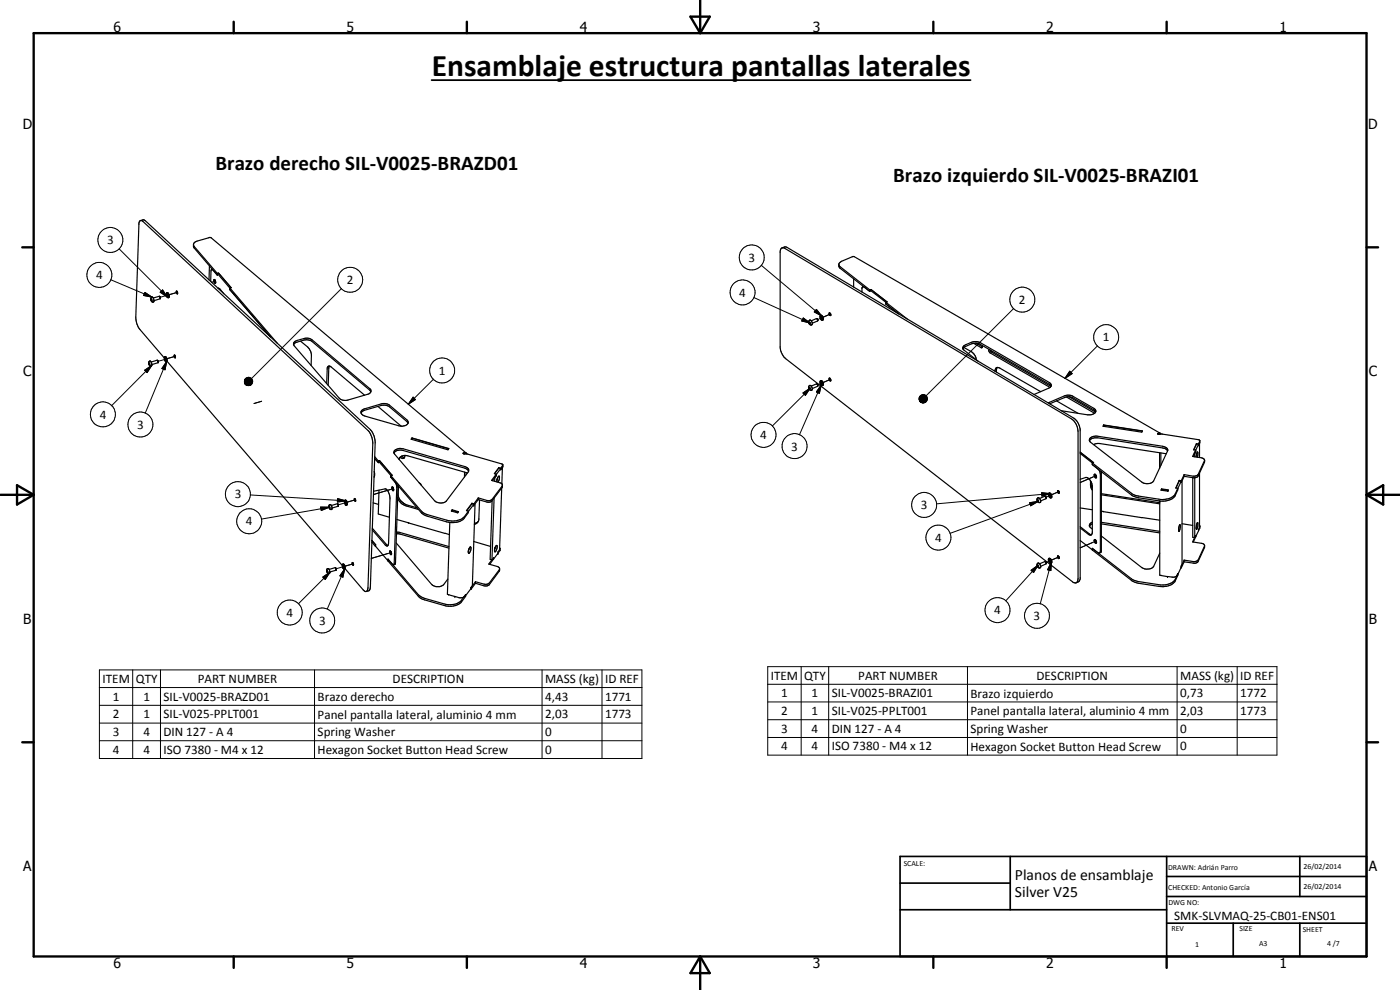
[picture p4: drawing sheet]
<svg xmlns="http://www.w3.org/2000/svg" width="420mm" height="297mm" viewBox="0 0 420 297" stroke-linecap="round" stroke-linejoin="round" font-family="sans-serif">
<g fill="none" stroke="#000" stroke-width=".3">
<path d="M35.8 74.7l14.4 14.4M228.5 79.6l18.1 15.2M33.3 83.9l12.3 5.3M43.5 87.8l2.1 1.4-2.5-.6zM48.1 87.7l.7-.7 1.4 2.1zM50.4 88.6l-2.3 .6M53.3 87.7l-2.6 .7M64.2 84.5l-.7 .2 .2-.1M102.4 86.6l-26.9 27M226.3 89.3l16.8 7.6M241.1 95.4l2 1.5-2.5-.6zM245 92.8l1.6 2-2.2-1.2z"/>
<path d="M246.6 95.3l-1.2 .6M249.3 94.2l-2.3 1M304.2 92.6l-26.3 26.1M43.4 111.1l2.1-1.5-1.4 2.2zM45.5 109.6l-12 12.1M49.7 107.7l-2.3 .7M50 108.5l-.5 2.5-.9-.4zM50 108.5l-6.4 15.5M52.6 106.9l-2.5 .7M52.7 106.9l-2.6 .8M73.4 114.3l.3 1.1zM73.4 114.6l.3 .8z"/>
<path d="M73.4 114.1l.3 1.3zM73.4 114.9l.3 .5zM73.5 113.8l.2 1.6zM73.5 115.1l.2 .3zM73.6 113.6l.3-.1-.2 1.9zM73.6 113.6l.1 1.8-.2-1.6zM73.7 115.4l.5 .2zM73.7 115.4l.7 .3zM73.7 115.4l1 .3zM73.7 115.4l1.3 .3zM73.7 115.4l1.5 .2zM73.7 115.4h1.7l-.2 .2z"/>
<path d="M73.7 115.4l1.9-.2-.2 .2zM73.7 115.4l2-.5-.1 .3zM73.7 115.4l2.1-.7-.1 .2zM73.7 115.4l2.1-1v.3zM73.7 115.4l2.1-1.2v.2zM73.7 115.4l2-1.5 .1 .3zM73.7 115.4l1.9-1.7 .1 .2zM73.9 113.5l.2-.2-.4 2.1zM74.1 113.3l.3-.1-.7 2.2zM74.4 113.2h.2l-.9 2.2zM74.6 113.2h.3l-1.2 2.2zM74.9 113.2l.2 .1-1.4 2.1z"/>
<path d="M75.1 113.3l.3 .2-1.7 1.9zM75.4 113.5l.2 .2-1.9 1.7zM124 119.2l.7 .7-2.2 1.4zM130.1 113.8l-7.6 7.5M241 117.9l2.1-1.4-1.4 2.1zM243.1 116.5l-11.3 11.3M246.5 115.5l-.6 2.5-.9-.4zM246.5 115.5l-6.6 14.9M246.6 114.9l-1.2 .5M249.3 113.8l-2.3 1M275.8 119.5l.4 1zM275.8 119.8l.4 .7z"/>
<path d="M275.9 119.3l.3 1.2zM276 119l.2 1.5-.3-1.2zM276.2 118.8l.2-.2-.2 1.9zM276.2 118.8v1.7l-.2-1.5zM276.4 118.6l.2-.1-.4 2zM276.6 118.5l.2-.1-.6 2.1zM276.8 118.4h.3l-.9 2.1zM277.1 118.4h.3l-1.2 2.1zM277.4 118.4l.3 .1-1.5 2zM277.7 118.5l.2 .2-1.7 1.8zM277.9 118.7l.2 .2-1.9 1.6zM321 111.4l.8 .7-2.2 1.4z"/>
<path d="M329.3 103.8l-9.7 9.7M78.5 120.4l-2.3 .7M275.9 120.1l.3 .4zM276 120.3l.2 .2zM276.2 120.5l.4 .3zM276.2 120.5l.7 .4zM276.2 120.5l1 .4zM276.2 120.5l1.2 .3zM276.2 120.5l1.5 .2zM276.2 120.5l1.7 .1-.2 .1zM276.2 120.5l1.9-.1-.2 .2zM276.2 120.5l2-.4-.1 .3z"/>
<path d="M276.2 120.5l2.1-.6-.1 .2zM276.2 120.5l2.1-.9v.3zM276.2 120.5l2.1-1.2v.3zM276.2 120.5l2-1.4 .1 .2zM276.2 120.5l1.9-1.6 .1 .2zM75.1 148.5l28.7 1.8M96.2 152.1l2.6 .1-2.4 1zM98.8 152.2l-20.3 3.5M101.3 149.6l2.5 .7-2.6 .3zM103.9 150.8l-2.4 .7M103.9 150.7l-.1 .1M106.7 149.9l-2.5 .8"/>
<path d="M117.6 146.7l-5.5 1.7M309 150.8l2.5-.3-2.2 1.3zM311.5 150.5l-26.4 9.5M312.6 147.8l2.6 .3-2.5 .7zM315.2 148.6l-1.3 .6M315.2 148.1l-34.1 3.1M317.8 147.5l-2.3 1M328.5 142.9l-4.3 1.9 3.8-1.7M96.9 173.1l2.1-1.4-1.4 2.2zM99 171.7l-9.4 9.4M103.2 170l-2.3 .6M103.5 170.7l-.6 2.5-.9-.4z"/>
<path d="M103.5 170.7l-5.3 12.1M106.1 169.1l-2.6 .8 2.6-.7M117 165.9l-5.6 1.7 5-1.5M309.4 171.1l2.1-1.5-1.3 2.1zM311.5 169.6l-9.6 10.7M315.2 168.2l-1.3 .6M315.5 168.7l-.1 2.5-1-.3zM315.5 168.7l-3.3 12.4M317.8 167.1l-2.3 1M328.5 162.5l-4.3 1.9 3.8-1.7M29.8 201h162.8v26.6h-162.8zM29.8 206.3h162.8"/>
<path d="M29.8 211.6h162.8M29.8 217h162.8M39.8 201v26.6M48.2 201v26.6M94.4 201v26.6M162.7 201v26.6M180.7 201v26.6M230.4 200h152.8v26.6h-152.8zM230.4 205.3h152.8M230.4 210.6h152.8M230.4 215.9h152.8M240.4 200v26.6"/>
<path d="M248.7 200v26.6M290.4 200v26.6M353.3 200v26.6M371.3 200v26.6M29.8 222.2h162.8M230.4 221.3h152.8"/>
<circle cx="33.1" cy="72" r="3.8"/>
<circle cx="225.6" cy="77.3" r="3.7"/>
<circle cx="29.8" cy="82.5" r="3.8"/>
<circle cx="105.1" cy="84" r="3.8"/>
<circle cx="222.9" cy="87.7" r="3.8"/>
<circle cx="306.8" cy="89.9" r="3.8"/>
<circle cx="132.7" cy="111.2" r="3.8"/>
<circle cx="332" cy="101.2" r="3.7"/>
<circle cx="30.9" cy="124.3" r="3.7"/>
<circle cx="42.1" cy="127.4" r="3.7"/>
<circle cx="229.1" cy="130.5" r="3.8"/>
<circle cx="238.5" cy="133.9" r="3.8"/>
<circle cx="71.4" cy="148.2" r="3.8"/>
<circle cx="74.8" cy="156.4" r="3.8"/>
<circle cx="277.4" cy="151.5" r="3.7"/>
<circle cx="281.6" cy="161.3" r="3.8"/>
<circle cx="86.9" cy="183.8" r="3.8"/>
<circle cx="96.7" cy="186.2" r="3.7"/>
<circle cx="299.4" cy="183" r="3.7"/>
<circle cx="311.2" cy="184.8" r="3.7"/>
</g>
<g fill="none" stroke="#000" stroke-width=".35">
<path d="M42.2 66.2l1-.2 .4 .2 67.6 62.7a6.2 6.2 0 0 1 1.4 4l-1.4 43.2-.3 1-1 .4M42.2 66.2l-.5 .9-.9 28.4a6 6 0 0 0 1.2 3.3l7.3 8.6M42.2 66.2l.7 .2 67.6 62.8a6 6 0 0 1 1.4 3.9l-1.5 43.2-.2 1-.3 .2M58.1 73.6l7.1 8.4M62.9 79.8l-.2 4.2M234.5 74.5l.9-.1 86.2 51.3a4.7 4.7 0 0 1 1.9 3.8v44.1a.99 .99 0 0 1-.4 1.2 .99 .99 0 0 1-1.3-.3l-86.5-67.3-.8-1.4-.4-1.4v-29zM234.7 74.4l.8-.3 .8 .2 86 51.2a4.8 4.8 0 0 1 1.9 3.4v44.7l-.3 .7-.9 .5M251.7 79.4l.3 1 9.1 7.1M45.4 90v-.3l.2 .3-.1 .2M45.4 90l.1 .2M45.4 90.2h.1M45.5 89.9l-.1 .1"/>
<path d="M45.6 90.2h-.1M46 89.5l-.2-.3a.57 .57 0 0 0-.5 .3 .57 .57 0 0 0 .1 .7M46 89.5l.2 .7M46.2 90.2l-.1 .4a.5 .5 0 0 1-.7-.4M48 89.1l-.2-.2-1.8 .5M48 89.1l.1 .5M48 89l.1 .6M48.1 89.6l-1.9 .6M50.1 87.8l-.2 .5 .3 .8M50.1 87.8a1.13 1.13 0 0 1 .4 1.5M50.1 87.8a.85 .85 0 0 1 .7 .6 .85 .85 0 0 1-.3 .9M50.2 88.8l.2 .1h-.2"/>
<path d="M50.2 88.8v.3M50.2 89.1h.1M50.2 88.8v-.7l.3 .8M50.2 88.2l.3 .7M50.2 88.9v.3M50.2 89.2l.3 .1M50.2 88.9h.3M52.9 87.3a.46 .46 0 0 1 .4 .4 .46 .46 0 0 1-.2 .4zM63.6 80.8l-.3 .5-.1 3.2M63.6 80.8l1.6 1.7M63.7 80.8h-.1M64.2 83.9h.3a.71 .71 0 0 1 0 1.1l-.2-.4z"/>
<path d="M64.5 84l.2 .7M65.2 82.5l-6.9-8.1a1.3 1.3 0 0 1 .8-2.1l3.8-1.1 .5 .2 76.5 64.5M65.2 82v.5M65.2 82l3.7 4.4M65.4 86.5l.7 .3 1.1 1.3M65.6 82h-.4M65.6 82l3.8 4.3-.4 .1M65.6 86.5v.1M65.6 82l3.7 4.3M68.9 86.9l12.3 14.2M68.9 86.4v.5M68.9 86.9h.1"/>
<path d="M69 86.4l14.3 16.6M69 86.9l12.1 14.2M69 86.4v.5M69.3 86.3l-.4 .1M69.3 86.3v.1M242.8 96.9l.2 .3M242.8 96.9l.2-.3 .1 .3M243 96.8h.1M243 96.8l-.2 .1M243 96.8l.1 .1M243.1 96.9l-.1 .3M243.1 97.1l-.1 .1"/>
<path d="M243.5 96.3l-.1-.2a.6 .6 0 0 0-.7 .4 .6 .6 0 0 0 .2 .7l.5 .3 .3-.1 .1-.4M243.5 96.3l.3 .7M243.6 97.5h.1M245.1 95.6h.1M245.2 95.6l-1.8 .7M245.2 95.6l.2 .3M245.3 95.7l.1 .2M245.4 95.9v.3M245.4 96.2l-1.6 .8M245.4 96.1v.1M246.2 94.7l-.1 .5 .4 .7M246.2 94.7a.91 .91 0 0 1 .5 1.4l-.2-.1"/>
<path d="M246.2 94.7a.8 .8 0 0 1 .8 .4 .8 .8 0 0 1-.2 1M246.5 95.6l.2 .1M246.5 95.6v.4M246.5 95.9h.1M246.5 95.6l-.1-.6 .3 .1v.7M246.5 95l.2 .7M246.5 95.7l.2 .1M246.7 95.7h.1M248.9 93.9a.48 .48 0 0 1 .4 .3 .48 .48 0 0 1-.1 .5l-.3-.3zM256.2 83.7v2.4M258.9 86l.5 .1 1.7 1.4M258.9 86l-.2 .4v1.2"/>
<path d="M259.1 85.9l-.2 .1M261.1 87l-8.9-6.9a.89 .89 0 0 1-.4-1 .89 .89 0 0 1 .7-.7l3.4-1.4h.5l91.7 53M261.1 87v.5M261.1 87l4.7 3.7M261.4 86.9l-.3 .1M261.4 86.9l4.8 3.7-.3 .1M261.4 86.9l4.7 3.7M265.8 91.2l3.9 3M265.8 90.7v.5M265.9 90.7l6.4 5.1M265.9 90.7v.5l3.8 2.9M265.9 91.1l-.1 .1"/>
<path d="M266.1 90.6l-.3 .1M266.1 90.6h.1M44.7 109.2l.2-.2-.1 .4M44.7 109.2l.1 .2M44.8 109.4h.1M44.9 109.1l-.2 .1M45 108.3l-.1 .1M45.4 108.6a.5 .5 0 0 0-.8 0 .5 .5 0 0 0 .1 .7l.2 .4 .5 .1M45.4 109.8h.1M45.4 108.6l.2 .7-.2 .5M47.2 108.1l.1 .1M47.3 108.2h.1"/>
<path d="M47.4 108.2v.1M47.4 108.4l-.3-.3-1.7 .5M47.4 108.4v.4M47.4 108.8h.1M47.4 108.8l-1.8 .6M47.4 108.3v.5M49.4 107.1a.98 .98 0 0 1 .5 1.4M49.6 108.3l-.3-1.1 .3-.2a1.21 1.21 0 0 1 .5 1.3M49.6 108l.3 .5M49.6 108.3h.1M49.6 107.4l-.2 .1 .2 .5M49.6 107.4l.2 .7-.2-.1"/>
<path d="M49.6 108.1h.3M49.6 107.4l.3 .7M49.7 107.9l.2 .2M50.1 108.4l52.6 61.3M50.1 108.3l-.2 .2M52.4 106.5l.3 .4-.1 .5-.3-.4zM88.1 103.4l.7-.7 2.3-.6a3 3 0 0 1 2.6 .4l17.2 14.6 .4 .5M88.2 102.7l.9-.5 2.4-.7h1.2l.8 .4 17.4 14.7a.98 .98 0 0 1 .3 1.1 .98 .98 0 0 1-.9 .6l-5.8 1.7a2.83 2.83 0 0 1-2.7-.5l-13.5-15.7-.2-.4zM90.2 102.4l2.2 1.7 .8 1.4 .3 .9-.1 3.2M98 115.1l.2-4.4a.68 .68 0 0 1 .3-.8 .68 .68 0 0 1 .9 .2l10 8.5M98.8 109.9l-.3 5.7M242.8 116.5v-.3l.3 .3"/>
<path d="M242.8 116.5l.2 .2M243 116.4h.1M243 116.4l-.2 .1M243 116.4l.1 .1M243.1 116.5l-.1 .2M243.1 116.7h-.1M243.5 115.9a.59 .59 0 0 0-.9 .2 .59 .59 0 0 0 .3 .8l.7 .2 .2-.5M243.5 115.9l.3 .7M245.3 115.3l.1 .2M245.4 115.5l-.4-.3-1.6 .7M245.4 115.5v.4l-1.6 .7M245.4 115.5v.2"/>
<path d="M246.2 114.3a.9 .9 0 0 1 .5 1.4l-.2-.1M246.2 114.3l-.1 .5 .4 .7M246.2 114.3a.8 .8 0 0 1 .8 .5 .8 .8 0 0 1-.2 .9M246.5 115.2v.4M246.5 114.6l-.2 .1 .2 .5M246.5 114.6l.3 .4-.1 .4-.2-.1h.2M246.5 114.6l.2 .6M246.5 115.2h.2M246.5 115.5h.1M246.7 115.2v.1M246.7 115.3h.1M248.9 113.5l.4 .3v.5l-.4-.3z"/>
<path d="M289 104.6l.5-.5 2-.9a3.6 3.6 0 0 1 2.7 .1l20.7 12 .5 .5M289.3 104.3l2.5 1.4 .8 1 .4 1.2M292.2 103l2.3 1.4 .3-.3v-.5M292.9 103l1.9 1.1M293.5 108.4l-4.2-3.3a.88 .88 0 0 1-.3-1 .88 .88 0 0 1 .8-.6 5.3 5.3 0 0 1 3.3-1l1.1 .3 20.7 12 .5 .5v.6M296.8 104.8v.6l.4 .5 17.9 10.3M297.2 105l.4 .7 17.8 10.3M298.6 111.4a.9 .9 0 0 1 .4-1 .9 .9 0 0 1 1 0l12.3 7.1M299.3 110.3l-.3 1.3M315.4 115.9l-.7 .6-4.4 1.9M320.1 119.1l8.4 4.9M320.8 119l8 4.7"/>
<path d="M108.4 123.9l1-.8 5.2-1.5a3 3 0 0 1 2.3 .5l5.6 4.9M108.5 123.2l.6-.4 5.3-1.6a3.1 3.1 0 0 1 2.5 .4l5.2 4.4a1.01 1.01 0 0 1 .3 1.2 1.01 1.01 0 0 1-1 .6h-1.7l-10.2-3-1-.6-.2-.6zM112.4 137.5l1.2 1.3v-.5M112.5 137l1.1 1.3M113.4 122l7 5.9M113.6 138.3l13 15.2 1.3 .8 6.2 1.8a5.3 5.3 0 0 0 5.3-1.1l1.2-1.6M113.6 138.3l.3-.1 3.8 4.4M118.3 135.9l.9-.7 1.5-.1 18.8 5.4 .7 .3 .4 .6M118.4 135.1l1.3-.5 1.3 .1 18.5 5.3a1.14 1.14 0 0 1 1 1.6l-6.6 8.8a2.84 2.84 0 0 1-3.5-.2l-12-13.9-.2-.6zM119.7 137.8a2.05 2.05 0 0 1 2.7-1l17.9 5.1M120 137.2l-.2 .7M120.6 136.9l.8 .5"/>
<path d="M121.5 136.7a.75 .75 0 0 1-.4 .8 .75 .75 0 0 1-1-.3M123.5 131.8l.2-.3 11 3.2M123.6 131.4l11.1 3.2-.3 .4-11-3.2zM123.6 131.4v.2M139 135.9h.1M139 135.9l.1 .3h1.1l10.5 3 .2 .2v.7l-.6 .8M139.1 135.9l.6-.1 .3 .4M150.9 139.5l-.7 1M314.6 120.9l4.8-2.1a2.99 2.99 0 0 1 2.6 .1l6.3 3.6 .5 .5v.6M315 121.2l4.4-1.9a2.83 2.83 0 0 1 2.6 .1l6.3 3.6 .5 .6M317.1 120.3l6.4 3.7M318.5 123.2l7.8 1.3h1.1l1.1-.5"/>
<path d="M324.2 136.1l15.6 12.1 1.9 .6 6.1 1a4.5 4.5 0 0 0 4.9-1.6l1.8-3.8-.6-.1M327 132.2l.9-.7 1.6-.1 19.4 3 .9 .3 .6 .6M327.4 131.3l1.7-.4 19.8 3a1.24 1.24 0 0 1 1.5 1.4l-4.2 9a2.55 2.55 0 0 1-3.5 .4l-15.4-12a.85 .85 0 0 1 .1-1.4zM327.8 139.4l2 1.6 .4 1.2-.1 23.6-.3 .2-.3-.2-1.7-1.3v.5M327.8 139.4h.1M328.1 138.8l-3.9-3.1 4 3.1-.3 .1v.5l11.9 9.3 1.9 .7 6.1 .9a4.6 4.6 0 0 0 4.9-1.7l.8-1.6v-.5l-.6-.1 1-2.3M328.1 138.8l-.3 .1v.5M328.1 138.8h.1M328.2 133.4l.6-.3h1.3l19.9 3M328.8 123.6l-.3 .4M331.2 127.9l.1-.3 11.5 1.8M331.2 127.5l11.6 1.8-.1 .4-11.7-1.8z"/>
<path d="M331.2 127.5v.3M347.5 130.2h-.1a.57 .57 0 0 1 .9 0M347.5 130.2v.1M347.5 130.3l1.2-.1 11.1 1.8 .3 .2v.6l-.4 .8M348 135.8v4.7M348.4 135.9v3.7M358.5 136.1h.1M358.6 136.1v1M358.8 135l-.9 1.9 2.7 .5 .7 .3 .2 .4-1.9 4.3-1 .5-3.2-.5M358.8 135.5l-.7 1.5M358.8 135v.5M358.8 135v.1"/>
<path d="M358.8 135.5h.1M358.8 135.5l-.2 .6M358.8 135.1v.4M359.1 133.1l-.9 1.9h.6M359.1 133.1l.6 .1M359.1 133.1v.2M359.1 133.2l.6 .1-.9 1.8M359.1 133.2l-.8 1.8M359.4 135.6l-.4 1.5M359.4 135.6h.1M359.4 135.6v1.6M360 133.1l-.3 .6v-.5"/>
<path d="M360 133v4.3M360.1 132.3l-.4 .9M361.5 138v.7l-2.2 4.4-1 .3-2.9-.5M98.8 152l.2 .5zM99 152.1l-.2 .1M99.1 151.4l-.3 .2a.92 .92 0 0 0 .5 1.3h.2M99.1 151.4h.1M99.1 151.4l.3 .3M99.4 151.7l.2 .5-.1 .6M99.5 152.8v.1M101.3 151.2h.1M101.4 151.2l-2 .5"/>
<path d="M101.4 151.2l.1 .5M101.4 151.2l.1 .7-1.9 .5M103.5 150.1l.2-.1a.98 .98 0 0 1 .3 1.6l-.3-.2v-.3M103.5 150.1l-.1 .5 .3 .7M103.5 150.1a1.05 1.05 0 0 1 .4 1.5M103.7 151.1h.2M103.7 150.4v.7M103.7 150.4l.2 .5-.1 .4-.1-.2M103.7 150.4l.1 .7M103.9 151.1v.1M106.3 149.6l.4 .3v.5l-.3-.2zM111.7 159l3.9 4.5 .5 .3 .3-.1"/>
<path d="M111.7 158.5l4.7 5.2M112 150.9l1.6 .4M112.1 147.4l3.5-.7a2.5 2.5 0 0 1 1.4 2.7l-.4 13.6-.2 .7M112.3 141.4l.1 1.2-.1 .6M113.7 147.1l-.2 7.1 3.4 1M117.3 143.1l1.4 1.7 .4 1.2-.8 23.2-.2 .3M117.3 143.1h.1M117.3 143.2l9.3 10.9 1.3 .7 6.2 1.8a5.4 5.4 0 0 0 5.2-1.2l1.2-1.6 .1-.4M117.6 146.1a.62 .62 0 0 1 .5 .5 .62 .62 0 0 1-.2 .6zM117.6 142.6l-.3 .1v.4M117.7 142.6l-.4 .1v.5M117.9 146.3l.2 .7"/>
<path d="M119 159.7h.9l14.8 4.3M119.1 155.9l14.5 4.2M119.3 149.4a3.9 3.9 0 0 0 2.6 2.4l3.7 1.1M119.4 145.6l-.7 23.3-.1 .4-.5 .2M119.6 145.8l-.1 2.8 .7 1.6M120.2 150.2l1.1 .9M120.2 150.2l1.6 1.2 3.4 1M122.6 156.8l-.1 .1M122.7 156.9h.1M125.8 144.8l.6 .7M135 156.8l-.7 21.5 .4 .1M135.7 153l1.9 .5-.2 .4-1.9-.6z"/>
<path d="M135.7 153v.2M135.7 153.2l1.8 .5M135.7 153.2l-.2 .2M139.4 141.6v1.5M139.9 141.8v.7M141.6 151l-1.6 2.2 .6 .2M141.6 151v.2M141.6 151l.6 .2M141.6 151.2l-1.5 2M141.6 151.2l.6 .1M142.1 151.6h.1M142.2 151.3l-1.6 2.2"/>
<path d="M142.2 151.3l-.1 .3M142.2 151.2v.4M142.6 151.2l-.8 24.6-.5 .5M143.5 156.5l-1.1 .9M143.5 156.5l-1.1 .6M143.5 149.9l-1.3 1.7M143.5 149.4v.5M143.5 149.4l-1.3 1.8M143.5 149.9l3.1 .8 1-.4M143.9 150l-.2 6-.2 .5M147.7 150.3l-.6 17.5 .5 .2M147.9 144.1v.1"/>
<path d="M148.3 149.5l-.7 18.5M148.5 143.3v.1M148.5 143.4v1M148.9 142.7h.1M148.9 142.3l-1.4 1.8 2.8 .8 .4 .4 .1 .7-3.2 4.3M148.9 142.3v.4l-1.1 1.5M148.9 142.3h.1M149 142.7l-.5 .7M149 142.3v.4M149.1 144.6l.2-1.1 .5-.6v1l-.4 .8M149.3 143.4l-.2 .7M149.7 140.3l-1.3 1.8 .5 .2"/>
<path d="M149.7 140.3l.5 .2M149.7 140.3v.2M150.2 140.5v.1M150.3 140.6l-.6-.2-1.2 1.7M150.3 140.6l-1.3 1.7M150.6 146.4l-.7 18.5M150.7 140.3l-.4 .7v-.4M150.8 145.7l-3.4 4.4-1.3 .1-2.6-.8M150.8 140.3l-.2 4.9M311.4 149.5a.8 .8 0 0 1 .8 .4 .8 .8 0 0 1-.1 .9 .85 .85 0 0 1-.8-.4 .85 .85 0 0 1 .1-.9zM311.4 150.2l.1 .3M311.4 150.2v-.2l.3 .2"/>
<path d="M311.4 150.2h.3M311.7 150.2l-.2 .3M311.7 150.4l-.2 .1M313.6 148.9h.1M313.6 148.9l-1.6 .7M313.6 148.9l.4 .5M313.7 148.9l.3 .6M314 149.5l-1.7 .8M314.9 148l.6 .6-.1 .8M315 149.2l-.1-.1a.62 .62 0 0 1-.3-.7 .62 .62 0 0 1 .5-.4 .9 .9 0 0 1 .3 1.4M315 149h.3M315 148.3l.2 .7"/>
<path d="M315 149v.2M315 149.2h.1M315 149l-.1-.7 .4 .4v.4M315 149.3l.4 .1M315.2 149h.1M315.2 149.1l-.2-.1v.3M315.3 149.1h-.1M317.4 147.2a.44 .44 0 0 1 .4 .3 .44 .44 0 0 1-.1 .5zM324.2 152.4l3.6 .6M324.2 143.8l1.7-.5a2.4 2.4 0 0 1 1.9 2.5v14.1l-.2 .5M324.2 158.4l2.4 1.9 .6 .3 .4-.2M324.2 158l2.9 2.3 .5 .1"/>
<path d="M327.3 144.2l.1 2 .4 .9M327.4 144.5v1l.4 1M327.8 156.7a.93 .93 0 0 0-.8 .6 .93 .93 0 0 0 .3 1l.5 .4M327.8 157.2l-.8 .7M328.5 142.3l.5 .5v.6a.7 .7 0 0 1-.5-1.1zM328.7 142.3v.5l.4 .4M328.8 142.5l.3 .5M330.5 141.5v23.9l-.5 .5M330.5 156.7l17.6 2.7M330.5 157.2l17.6 2.7M330.5 148.1l17.6 2.7M330.5 148.5l17.6 2.7"/>
<path d="M330.5 153.4l.6 .1M331 153.5l17.1 2.6M348 150.3v.5M348.1 150.3v22.3l2.4 .4M348.6 146.7l-.2 .4 2 .3M348.6 146.7v.2M348.6 146.7l2 .3-.2 .4M348.6 146.9l2 .3-.2 .2M348.6 146.9l-.1 .2M353.9 144.1v.2M353.9 144.1l.6 .1M353.9 144.3l-1 2.1"/>
<path d="M354 157.5l.2 .1v.5l-.4 1.3-.1-.9zM354.5 144.7h.1M354.5 144.2v.5M354.7 157.1l3.3 .5M354.7 144.3v25l-.2 .6M355.4 142.9l-.9 1.8M355.4 142.4v.5M355.4 142.4l-.9 1.8M358 143.3v17.9l.6 .1M358.6 143.3v18M359.1 158.7v.1M359.3 156.9h.2v1l-.3 .8a1.49 1.49 0 0 1 0-1.7z"/>
<path d="M359.7 159.3l-.9 1.7M360 157.7l.1 .8-.4 .8M360 141.9v16.3l-.3 1.1M360.1 158l-.1 .1M98.1 170.8a.55 .55 0 0 1 .7-.1 .55 .55 0 0 1 .2 .7 .42 .42 0 0 1-.2 .7 .42 .42 0 0 1-.6-.3zM98.1 171.4l.1-.2v.5M98.1 171.4l.1 .3M98.3 171.4h-.2M98.4 171.6l-.2 .1M98.8 170.9l1.8-.6 .3 .3v.5M100.7 170.3l.2 .8M100.9 171.1l-1.9 .5"/>
<path d="M102.9 169.3a1.12 1.12 0 0 1 .4 1.4M102.9 169.3l-.2 .5 .3 .8M102.9 169.3a.93 .93 0 0 1 .6 1.3M103 170.6h.1M103.1 170.1l.2 .2M103.1 169.6v.5M103.1 170.1l.1 .2M103.1 169.7l-.2-.1v.4l.2 .4 .2-.1M103.1 169.7l.2 .6M103.2 170.3h-.2v.3M103.2 170.3h.1M103.3 170.3h-.3v.3l.3 .1"/>
<path d="M103.5 170.6l5.5 6.4 .9 .5M103.5 170.6l-.2 .1M105.7 168.8a.42 .42 0 0 1 .4 .3 .42 .42 0 0 1-.2 .5zM105.7 168.8h.1M111.6 162.2l1.1 1.2M111.6 162.6l1.1 1.4M111.6 162.1l1.1 1.3M112.7 164h.1M112.7 163.4v.6M112.7 163.9l3.7 4.3M116.4 168.2v-.4l1.7 1.7M116.4 168.2h.1"/>
<path d="M117 165.3h.2a.78 .78 0 0 1 .1 1.1zM117.3 165.5l.2 .7M118.9 162.9l10.9 12.7 1.1 .4 1.3-.1 1-.5 1.2-1.7M118.9 160.2h1l14.8 4.3M133.6 160v.1M133.6 160l1.3 .4M134.7 178.4l3.3 1 1-.2 .7-.8v.5a4.9 4.9 0 0 1-2.3 2.5 5.8 5.8 0 0 1-4.1 .3l-5.8-1.7-1.4-.6-9.7-11.1 .1-.5 9.6 11.1 1.4 .6 5.8 1.7a5 5 0 0 0 5.2-1.1l1.2-1.6M134.7 178.4v.1M139.7 178.5h.1M140.7 164.9l-.1 .2M140.8 164.6l-.1 .2M141 164.2l.1-.1a.78 .78 0 0 1 .1 1.3l-.5 .6a1.71 1.71 0 0 1 .3-1.8z"/>
<path d="M141.3 176.7l.1 .1M141.3 176.3h.1M141.3 176.3l.1 .5M141.3 176.6l-1.6 2.1M142.2 162.5l5 1.5M142.7 175l-1.3 1.8M142.7 174.5v.5M142.7 174.5l-1.3 1.8M147.6 168l-.9 1.2 2.8 .9 .4 .5-.1 .8-3.1 4.2-1.2 .2-2.8-.8M148 167.7l.1 .1M148.1 167.4l-.1 .5-1 1.4M148.1 167.8l.1-.5-.6 .7"/>
<path d="M148.6 164.3h.1M148.6 164.3l-.2 .6M148.6 164.2v.1M148.9 163.7a.52 .52 0 0 1 .4 .4 .52 .52 0 0 1-.2 .5l-.5 1a1.46 1.46 0 0 1 .3-1.9zM149.9 164.9l-.5 .7v.4l-1.3 1.8M149.9 170.8l-3.4 4.4-1.3 .1-2.5-.8M149.9 164.4l.2 .2M150.1 164.6l-.2 .3M150.1 164.6v.5l-.7 1M311.4 169.8v-.2l.3 .2-.2 .3M311.4 169.8l.1 .3M311.6 169.7h.1"/>
<path d="M311.6 169.7l-.2 .1M311.6 169.7l.1 .1M311.7 170l-.2 .1M312 169.2l-.5-.2a.79 .79 0 0 0-.2 .9 .79 .79 0 0 0 .8 .4M312 169.2l.3 .7-.1 .4M312.1 170.3h.1M313.6 168.5h.1M313.6 168.5l-1.6 .7M313.6 168.5l.3 .2M313.8 168.6l.1 .1M313.9 168.7v.5M313.9 168.7l.1 .3"/>
<path d="M313.9 169.2l-1.6 .7M313.9 169.2h.1M314.8 167.6a.9 .9 0 0 1 .5 1.4l-.3-.4M314.8 167.6a.93 .93 0 0 1 .7 1.3l-.1 .1M314.8 167.6l-.2 .3 .4 .9M314.9 167.9l.1 .7M314.9 167.9h.1M315 168.8h.1M315 167.9l.2 .7h-.2M315 168.6v.2M315 167.9l.3 .4v.4M315 168.6l.3 .1"/>
<path d="M315 168.6l.2 .1M315.3 168.7h-.1M317.4 166.8a.45 .45 0 0 1 .4 .3 .45 .45 0 0 1-.1 .5zM324.2 162.2l3.6 2.8M327.8 165h.1M327.9 164.6l11.9 9.3 1.9 .6 6.1 .9a4.7 4.7 0 0 0 4.9-1.6l.8-1.7a4.3 4.3 0 0 1-1.7 3.2 5.8 5.8 0 0 1-4 .6l-6.5-1-1.5-.6-11.9-9.2zM328.5 161.9a.58 .58 0 0 0-.1 .7 .58 .58 0 0 0 .6 .3v-.3M328.5 161.9h.1M328.5 161.9l.3 .2M328.7 161.9v.5l.4 .4M328.8 162.1l.3 .5M328.8 162.1l.2 .5"/>
<path d="M330.5 160.8l12.2 9.5a2.72 2.72 0 0 0 3.5-.4l1.9-3.9M353.4 172.1h.1M353.5 172.1a1.36 1.36 0 0 1-1.8 1l-1.3-.1M354.4 170.3h.1M354.5 169.8v.1M354.5 169.9v.4M354.5 170.2l-1 2.2M355.4 168.1v.5M355.4 168.6l-.9 1.7M355.4 168.1l-.9 1.8M358.5 161.3l-.6 1.3 3 .5 .6 .6M358.8 160.8l-.7 1.8"/>
<path d="M358.8 161h.1M358.8 161v-.3l-.2 .6M361.5 163.7l-2.2 4.6-1 .2-2.9-.4M361.5 163.7v.6l-2.2 4.5-1 .2-2.9-.4"/>
</g>
<g fill="#000">
<circle cx="246.7" cy="95.7" r=".18"/>
<circle cx="49.8" cy="108.1" r=".18"/>
<circle cx="103.7" cy="151.3" r=".18"/>
<circle cx="103.8" cy="151.1" r=".18"/>
<circle cx="142.2" cy="151.6" r=".18"/>
<circle cx="311.6" cy="150.1" r=".18"/>
<circle cx="350.6" cy="147.2" r=".18"/>
<circle cx="116.5" cy="167.8" r=".18"/>
<circle cx="136.5" cy="179" r=".18"/>
<circle cx="149.4" cy="166.1" r=".18"/>
<circle cx="315.2" cy="168.6" r=".18"/>
<circle cx="327.9" cy="164.6" r=".18"/>
<circle cx="350.4" cy="173" r=".18"/>
<circle cx="353.5" cy="172.1" r=".18"/>
</g>
<g fill="none" stroke="#000" stroke-width=".71">
<path d="M10.1 9.9h400v277.1h-400zM70.1 6.5v3.4M140.1 6.5v3.4M207.2 5h5.8l-2.9 4.9zM210.1 0v9.9M280.1 6.5v3.4M350.1 6.5v3.4M6.7 74.2h3.4M410.1 74.2h3.5M.1 148.5h10M5.1 145.6l5 2.9-5 2.9zM410.1 148.5h10"/>
<path d="M410.1 148.5l5-2.9v5.8zM6.7 222.7h3.4M410.1 222.7h3.5M70.1 287v3.4M140.1 287v3.4M210.1 287v10M210.1 287l2.9 5h-5.8zM280.1 287v3.4M350.1 287v3.4"/>
</g>
<path d="M270.1 257h140v30h-140zM303.2 257v16M350.1 257v30M390.1 257v12M270.1 265h33.1M270.1 273h80M350.1 277h60M350.1 269h60M350.1 263h60M370.1 277v10M390.1 277v10" fill="none" stroke="#000" stroke-width=".51"/>
<path d="M129.5 24h161.8" fill="none" stroke="#000" stroke-width=".53"/>
<g fill="#000">
<path d="M43.5 87.8l2.1 1.4-2.5-.6zM48.1 87.7l.7-.7 1.4 2.1zM241.1 95.4l2 1.5-2.5-.6zM245 92.8l1.6 2-2.2-1.2zM43.4 111.1l2.1-1.5-1.4 2.2zM50 108.5l-.5 2.5-.9-.4zM73.7 115.4l.5 .2zM73.7 115.4l.7 .3zM73.7 115.4l1 .3zM73.7 115.4l1.3 .3zM73.7 115.4l1.5 .2zM73.7 115.4h1.7l-.2 .2z"/>
<path d="M73.7 115.4l1.9-.2-.2 .2zM73.7 115.4l2.1-.7-.1 .2zM73.7 115.4l2.1-1v.3zM73.7 115.4l2.1-1.2v.2zM73.7 115.4l2-1.5 .1 .3zM73.7 115.4l1.9-1.7 .1 .2zM75.4 113.5l.2 .2-1.9 1.7zM75.1 113.3l.3 .2-1.7 1.9zM74.9 113.2l.2 .1-1.4 2.1zM74.6 113.2h.3l-1.2 2.2zM74.4 113.2h.2l-.9 2.2zM74.1 113.3l.3-.1-.7 2.2z"/>
<path d="M73.6 113.6l.3-.1-.2 1.9zM73.6 113.6l.1 1.8-.2-1.6zM73.5 113.8l.2 1.6zM73.4 114.1l.3 1.3zM73.4 114.3l.3 1.1zM73.4 114.6l.3 .8zM73.4 114.9l.3 .5zM73.5 115.1l.2 .3zM124 119.2l.7 .7-2.2 1.4zM241 117.9l2.1-1.4-1.4 2.1zM246.5 115.5l-.6 2.5-.9-.4zM321 111.4l.8 .7-2.2 1.4z"/>
<path d="M276.2 120.5l.4 .3zM276.2 120.5l.7 .4zM276.2 120.5l1 .4zM276.2 120.5l1.2 .3zM276.2 120.5l1.5 .2zM276.2 120.5l1.7 .1-.2 .1zM276.2 120.5l1.9-.1-.2 .2zM276.2 120.5l2.1-.6-.1 .2zM276.2 120.5l2.1-.9v.3zM276.2 120.5l2.1-1.2v.3zM276.2 120.5l2-1.4 .1 .2zM276.2 120.5l1.9-1.6 .1 .2z"/>
<path d="M277.9 118.7l.2 .2-1.9 1.6zM277.7 118.5l.2 .2-1.7 1.8zM277.4 118.4l.3 .1-1.5 2zM277.1 118.4h.3l-1.2 2.1zM276.8 118.4h.3l-.9 2.1zM276.6 118.5l.2-.1-.6 2.1zM276.2 118.8l.2-.2-.2 1.9zM276.2 118.8v1.7l-.2-1.5zM276 119l.2 1.5-.3-1.2zM275.9 119.3l.3 1.2zM275.8 119.5l.4 1zM275.8 119.8l.4 .7z"/>
<path d="M275.9 120.1l.3 .4zM276 120.3l.2 .2zM96.2 152.1l2.6 .1-2.4 1zM101.3 149.6l2.5 .7-2.6 .3zM309 150.8l2.5-.3-2.2 1.3zM312.6 147.8l2.6 .3-2.5 .7zM96.9 173.1l2.1-1.4-1.4 2.2zM103.5 170.7l-.6 2.5-.9-.4zM309.4 171.1l2.1-1.5-1.3 2.1zM315.5 168.7l-.1 2.5-1-.3z"/>
</g>
<path d="M73.7 115.1h2M276.4 118.5v2" fill="none" stroke="#000" stroke-width=".42"/>
<path d="M73.9 113.3v2.1M276.2 120.3h2" fill="none" stroke="#000" stroke-width=".38"/>
<text font-size="9.4" x="129.6" y="22.8">Ensamblaje estructura pantallas laterales</text>
<g font-size="6.3">
<text x="64.6" y="51.1">Brazo derecho SIL-V0025-BRAZD01</text>
<text x="268.1" y="54.7">Brazo izquierdo SIL-V0025-BRAZI01</text>
</g>
<g font-size="4.7">
<text x="304.6" y="263.9">Planos de ensamblaje</text>
<text x="304.6" y="269.3">Silver V25</text>
</g>
<g font-size="4.2">
<text x="34" y="9.6">6</text>
<text x="104" y="9.6">5</text>
<text x="174" y="9.6">4</text>
<text x="244" y="9.6">3</text>
<text x="314" y="9.6">2</text>
<text x="384" y="9.6">1</text>
<text x="6.8" y="38.7">D</text>
<text x="410.6" y="38.7">D</text>
<text x="7" y="112.9">C</text>
<text x="410.8" y="112.9">C</text>
<text x="7" y="187.1">B</text>
<text x="410.8" y="187.1">B</text>
<text x="7" y="261.4">A</text>
<text x="410.8" y="261.4">A</text>
<text x="34" y="290.4">6</text>
<text x="104" y="290.4">5</text>
<text x="174" y="290.4">4</text>
<text x="244" y="290.4">3</text>
<text x="314" y="290.4">2</text>
<text x="384" y="290.4">1</text>
</g>
<g font-size="3.9">
<text x="32.1" y="73.3">3</text>
<text x="28.8" y="83.8">4</text>
<text x="224.6" y="78.5">3</text>
<text x="104.1" y="85.3">2</text>
<text x="221.9" y="89">4</text>
<text x="305.8" y="91.2">2</text>
<text x="331" y="102.4">1</text>
<text x="131.7" y="112.4">1</text>
<text x="29.9" y="125.6">4</text>
<text x="41.2" y="128.7">3</text>
<text x="228.2" y="131.7">4</text>
<text x="237.5" y="135.2">3</text>
<text x="70.4" y="149.5">3</text>
<text x="276.3" y="152.8">3</text>
<text x="73.8" y="157.6">4</text>
<text x="280.6" y="162.6">4</text>
<text x="86" y="185">4</text>
<text x="298.4" y="184.3">4</text>
<text x="95.7" y="187.5">3</text>
<text x="310.2" y="186.1">3</text>
<text x="231.3" y="203.9">ITEM</text>
<text x="241.3" y="204">QTY</text>
<text x="257.6" y="203.9">PART NUMBER</text>
<text x="311.1" y="204">DESCRIPTION</text>
<text x="372.2" y="203.9">ID REF</text>
<text x="30.8" y="204.9">ITEM</text>
<text x="40.8" y="204.9">QTY</text>
<text x="59.3" y="204.9">PART NUMBER</text>
<text x="117.8" y="204.9">DESCRIPTION</text>
<text x="163.6" y="205">MASS (kg)</text>
<text x="181.6" y="204.9">ID REF</text>
<text x="234.4" y="209.2">1</text>
<text x="243.6" y="209.2">1</text>
<text x="249.6" y="209.3">SIL-V0025-BRAZI01</text>
<text x="291.2" y="209.3">Brazo izquierdo</text>
<text x="354.2" y="204">MASS (kg)</text>
<text x="354.2" y="209.3">0,73</text>
<text x="372.2" y="209.3">1772</text>
<text x="33.9" y="210.2">1</text>
<text x="33.9" y="215.6">2</text>
<text x="43" y="210.2">1</text>
<text x="43" y="215.6">1</text>
<text x="49.1" y="210.2">SIL-V0025-BRAZD01</text>
<text x="49.1" y="215.6">SIL-V025-PPLT001</text>
<text x="95.3" y="210.3">Brazo derecho</text>
<text x="95.3" y="215.6">Panel pantalla lateral, aluminio 4 mm</text>
<text x="163.6" y="210.2">4,43</text>
<text x="163.6" y="215.6">2,03</text>
<text x="181.6" y="210.2">1771</text>
<text x="181.6" y="215.6">1773</text>
<text x="234.4" y="214.5">2</text>
<text x="243.6" y="214.5">1</text>
<text x="249.6" y="214.5">SIL-V025-PPLT001</text>
<text x="291.2" y="214.6">Panel pantalla lateral, aluminio 4 mm</text>
<text x="354.2" y="214.5">2,03</text>
<text x="372.2" y="214.5">1773</text>
<text x="33.9" y="220.9">3</text>
<text x="43" y="220.9">4</text>
<text x="49.1" y="220.9">DIN 127 - A 4</text>
<text x="95.3" y="220.9">Spring Washer</text>
<text x="163.6" y="220.9">0</text>
<text x="234.4" y="219.9">3</text>
<text x="243.6" y="219.9">4</text>
<text x="249.6" y="219.9">DIN 127 - A 4</text>
<text x="291.2" y="220">Spring Washer</text>
<text x="354.2" y="219.9">0</text>
<text x="33.9" y="226.2">4</text>
<text x="43" y="226.2">4</text>
<text x="49.1" y="226.2">ISO 7380 - M4 x 12</text>
<text x="95.3" y="226.3">Hexagon Socket Button Head Screw</text>
<text x="163.6" y="226.2">0</text>
<text x="234.4" y="225.2">4</text>
<text x="243.6" y="225.2">4</text>
<text x="249.6" y="225.2">ISO 7380 - M4 x 12</text>
<text x="291.2" y="225.3">Hexagon Socket Button Head Screw</text>
<text x="354.2" y="225.2">0</text>
<text x="352.4" y="276">SMK-SLVMAQ-25-CB01-ENS01</text>
</g>
<g font-size="2.4">
<text x="271.2" y="259.7">SCALE:</text>
<text x="350.6" y="261">DRAWN: Adrián Parro</text>
<text x="391.2" y="260.6">26/02/2014</text>
<text x="350.6" y="267.1">CHECKED: Antonio García</text>
<text x="391.2" y="266.7">26/02/2014</text>
<text x="350.6" y="271.4">DWG NO:</text>
<text x="351.6" y="279.3">REV</text>
<text x="372" y="279.4">SIZE</text>
<text x="391" y="279.6">SHEET</text>
<text x="358.7" y="284.1">1</text>
<text x="377.9" y="283.8">A3</text>
<text x="398.3" y="283.8">4 /7</text>
</g>
</svg>
